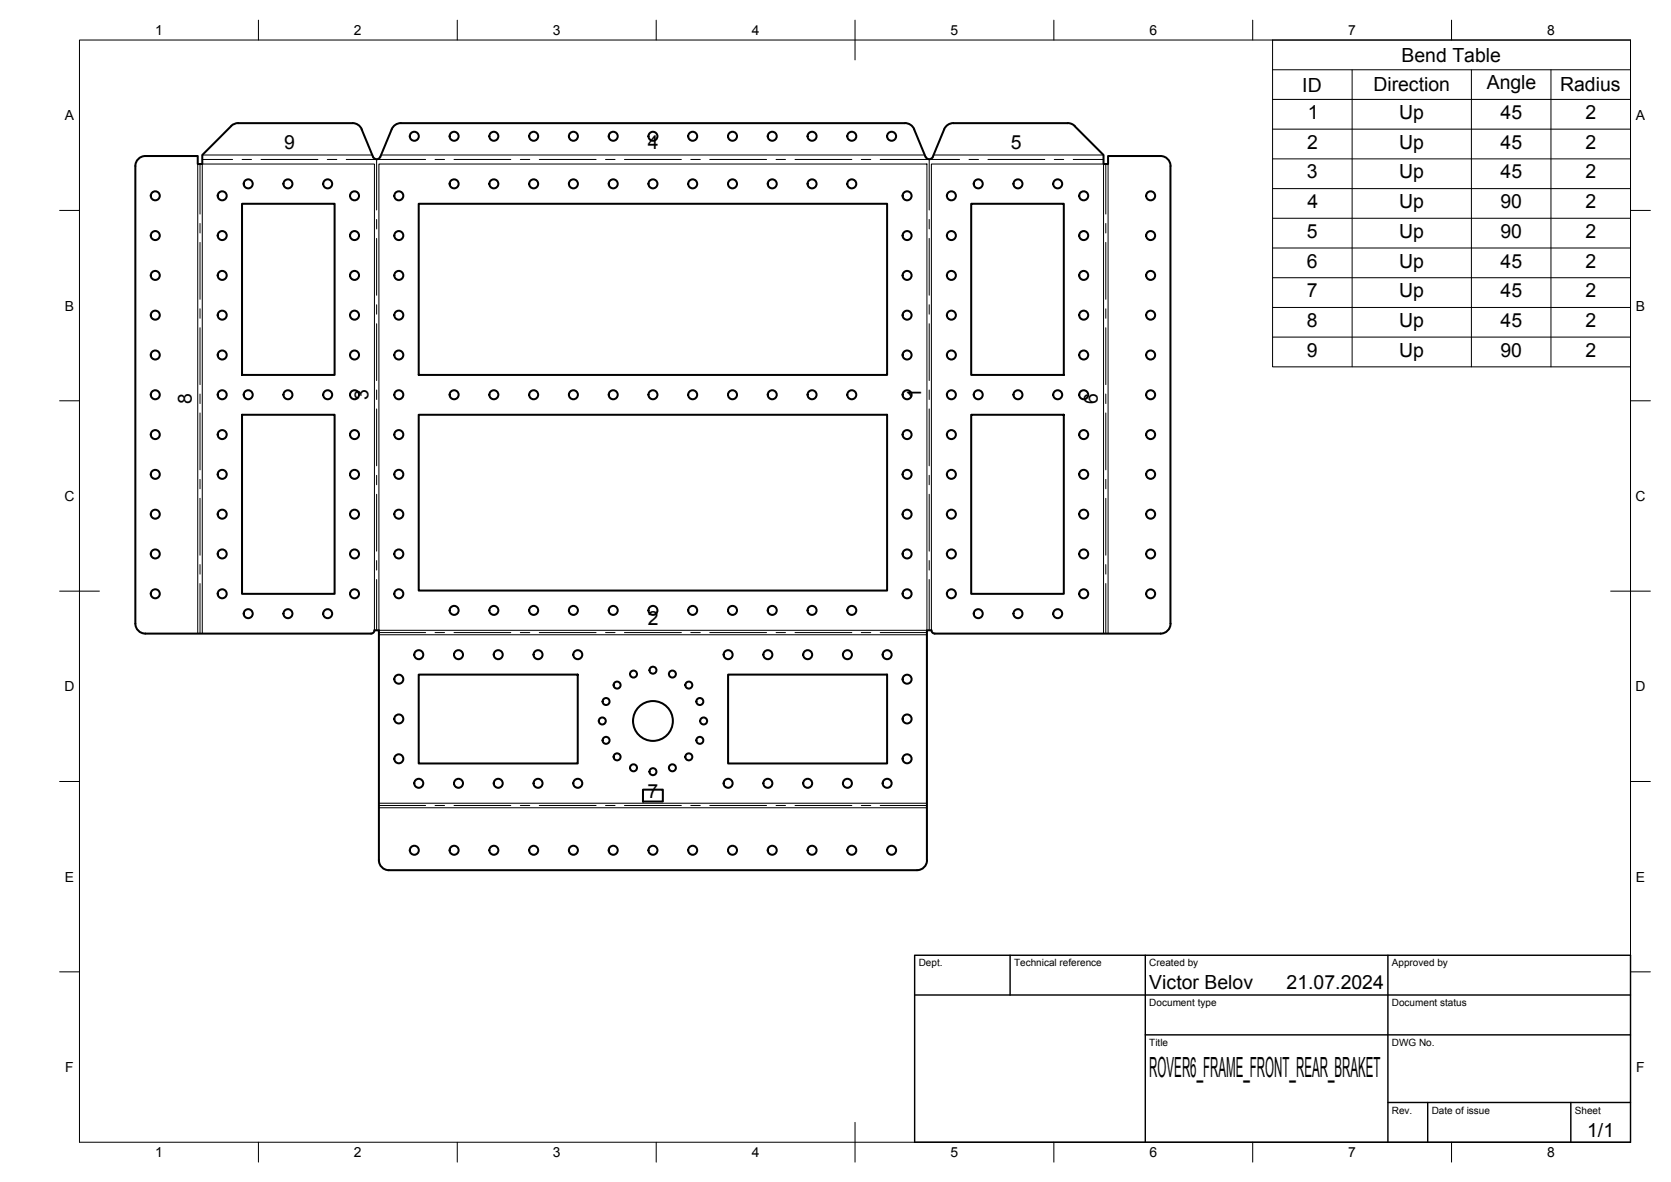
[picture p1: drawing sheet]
<svg xmlns="http://www.w3.org/2000/svg" width="420mm" height="297mm" viewBox="0 0 420 297" stroke-linecap="round" stroke-linejoin="round" font-family="sans-serif">
<!-- layer: Visible -->
<g fill="none" stroke="#000" stroke-width=".51">
<path d="M100.8 31l126.8-.1a2.43 2.43 0 0 1 2.2 1.6l2.9 6.9a1.01 1.01 0 0 0 .9 .6 1.01 1.01 0 0 0 1-.6M100.8 30.9a2.49 2.49 0 0 0-2.3 1.6l-2.9 6.9a1.01 1.01 0 0 1-.9 .6 1.01 1.01 0 0 1-.9-.6l-2.9-6.9a2.43 2.43 0 0 0-2.3-1.6l-29.1 .1-1.4 .7-7.2 7.3v2.2h-1.2v-2h-13.2a2.51 2.51 0 0 0-2.5 2.5v115a2.51 2.51 0 0 0 2.5 2.5h56.8a.84 .84 0 0 0 .8-.8h1.2v57.8a2.51 2.51 0 0 0 2.5 2.5M239.7 31h29.2l1 .4 7.6 7.6v2.2h1.1v-2h13.2a2.48 2.48 0 0 1 2.5 2.5v115a2.51 2.51 0 0 1-2.5 2.5h-56.8a.87 .87 0 0 1-.8-.8h-1.1v57.8a2.51 2.51 0 0 1-2.5 2.5h-132.8M239.7 30.9a2.51 2.51 0 0 0-2.3 1.6l-2.9 6.9M60.9 51.2h23.2v43h-23.2zM105.3 51.2h117.8v43h-117.8zM244.2 51.2h23.3v43h-23.3zM60.9 104.2h23.2v45h-23.2zM105.3 104.2h117.8v44.2h-117.8zM244.2 104.2h23.3v45h-23.3zM105.3 169.5h40v22.4h-40zM183.1 169.5h40v22.4h-40z"/>
<path d="M161.7 198.4h5v3h-5z"/>
<circle cx="104.2" cy="34.2" r="1.13"/>
<circle cx="114.2" cy="34.2" r="1.13"/>
<circle cx="124.2" cy="34.2" r="1.13"/>
<circle cx="134.2" cy="34.2" r="1.13"/>
<circle cx="144.2" cy="34.2" r="1.13"/>
<circle cx="154.2" cy="34.2" r="1.13"/>
<circle cx="164.2" cy="34.2" r="1.13"/>
<circle cx="174.2" cy="34.2" r="1.13"/>
<circle cx="184.2" cy="34.2" r="1.13"/>
<circle cx="194.2" cy="34.2" r="1.13"/>
<circle cx="204.2" cy="34.2" r="1.13"/>
<circle cx="214.2" cy="34.2" r="1.13"/>
<circle cx="224.2" cy="34.2" r="1.13"/>
<circle cx="39" cy="59.2" r="1.13"/>
<circle cx="39" cy="49.2" r="1.13"/>
<circle cx="55.9" cy="59.2" r="1.13"/>
<circle cx="55.9" cy="49.2" r="1.13"/>
<circle cx="62.4" cy="46.2" r="1.13"/>
<circle cx="72.4" cy="46.2" r="1.13"/>
<circle cx="82.4" cy="46.2" r="1.13"/>
<circle cx="89.1" cy="59.2" r="1.13"/>
<circle cx="89.1" cy="49.2" r="1.13"/>
<circle cx="100.3" cy="49.2" r="1.13"/>
<circle cx="100.3" cy="59.2" r="1.13"/>
<circle cx="114.2" cy="46.2" r="1.13"/>
<circle cx="124.2" cy="46.2" r="1.13"/>
<circle cx="134.2" cy="46.2" r="1.13"/>
<circle cx="144.2" cy="46.2" r="1.13"/>
<circle cx="154.2" cy="46.2" r="1.13"/>
<circle cx="164.2" cy="46.2" r="1.13"/>
<circle cx="174.2" cy="46.2" r="1.13"/>
<circle cx="184.2" cy="46.2" r="1.13"/>
<circle cx="194.2" cy="46.2" r="1.13"/>
<circle cx="204.2" cy="46.2" r="1.13"/>
<circle cx="214.2" cy="46.2" r="1.13"/>
<circle cx="228.1" cy="59.2" r="1.13"/>
<circle cx="228.1" cy="49.2" r="1.13"/>
<circle cx="239.2" cy="49.2" r="1.13"/>
<circle cx="239.2" cy="59.2" r="1.13"/>
<circle cx="246" cy="46.2" r="1.13"/>
<circle cx="256" cy="46.2" r="1.13"/>
<circle cx="265.9" cy="46.2" r="1.13"/>
<circle cx="272.5" cy="49.2" r="1.13"/>
<circle cx="272.5" cy="59.2" r="1.13"/>
<circle cx="289.3" cy="49.2" r="1.13"/>
<circle cx="289.3" cy="59.2" r="1.13"/>
<circle cx="39" cy="69.2" r="1.13"/>
<circle cx="39" cy="79.2" r="1.13"/>
<circle cx="55.9" cy="69.2" r="1.13"/>
<circle cx="55.9" cy="79.2" r="1.13"/>
<circle cx="89.1" cy="69.2" r="1.13"/>
<circle cx="89.1" cy="79.2" r="1.13"/>
<circle cx="100.3" cy="79.2" r="1.13"/>
<circle cx="100.3" cy="69.2" r="1.13"/>
<circle cx="228.1" cy="69.2" r="1.13"/>
<circle cx="228.1" cy="79.2" r="1.13"/>
<circle cx="239.2" cy="69.2" r="1.13"/>
<circle cx="239.2" cy="79.2" r="1.13"/>
<circle cx="272.5" cy="79.2" r="1.13"/>
<circle cx="272.5" cy="69.2" r="1.13"/>
<circle cx="289.3" cy="69.2" r="1.13"/>
<circle cx="289.3" cy="79.2" r="1.13"/>
<circle cx="39" cy="99.2" r="1.13"/>
<circle cx="39" cy="89.2" r="1.13"/>
<circle cx="55.9" cy="99.2" r="1.13"/>
<circle cx="55.9" cy="89.2" r="1.13"/>
<circle cx="62.4" cy="99.2" r="1.13"/>
<circle cx="72.4" cy="99.2" r="1.13"/>
<circle cx="82.4" cy="99.2" r="1.13"/>
<circle cx="89.1" cy="89.2" r="1.13"/>
<circle cx="89.1" cy="99.2" r="1.13"/>
<circle cx="100.3" cy="89.2" r="1.13"/>
<circle cx="100.3" cy="99.2" r="1.13"/>
<circle cx="114.2" cy="99.2" r="1.13"/>
<circle cx="124.2" cy="99.2" r="1.13"/>
<circle cx="134.2" cy="99.2" r="1.13"/>
<circle cx="144.2" cy="99.2" r="1.13"/>
<circle cx="154.2" cy="99.2" r="1.13"/>
<circle cx="164.2" cy="99.2" r="1.13"/>
<circle cx="174.2" cy="99.2" r="1.13"/>
<circle cx="184.2" cy="99.2" r="1.13"/>
<circle cx="194.2" cy="99.2" r="1.13"/>
<circle cx="204.2" cy="99.2" r="1.13"/>
<circle cx="214.2" cy="99.2" r="1.13"/>
<circle cx="228.1" cy="89.2" r="1.13"/>
<circle cx="228.1" cy="99.2" r="1.13"/>
<circle cx="239.2" cy="89.2" r="1.13"/>
<circle cx="239.2" cy="99.2" r="1.13"/>
<circle cx="246" cy="99.2" r="1.13"/>
<circle cx="256" cy="99.2" r="1.13"/>
<circle cx="265.9" cy="99.2" r="1.13"/>
<circle cx="272.5" cy="89.2" r="1.13"/>
<circle cx="272.5" cy="99.2" r="1.13"/>
<circle cx="289.3" cy="99.2" r="1.13"/>
<circle cx="289.3" cy="89.2" r="1.13"/>
<circle cx="39" cy="119.2" r="1.13"/>
<circle cx="39" cy="109.2" r="1.13"/>
<circle cx="55.9" cy="119.2" r="1.13"/>
<circle cx="55.9" cy="109.2" r="1.13"/>
<circle cx="89.1" cy="119.2" r="1.13"/>
<circle cx="89.1" cy="109.2" r="1.13"/>
<circle cx="100.3" cy="109.2" r="1.13"/>
<circle cx="100.3" cy="119.2" r="1.13"/>
<circle cx="228.1" cy="119.2" r="1.13"/>
<circle cx="228.1" cy="109.2" r="1.13"/>
<circle cx="239.2" cy="109.2" r="1.13"/>
<circle cx="239.2" cy="119.2" r="1.13"/>
<circle cx="272.5" cy="109.2" r="1.13"/>
<circle cx="272.5" cy="119.2" r="1.13"/>
<circle cx="289.3" cy="119.2" r="1.13"/>
<circle cx="289.3" cy="109.2" r="1.13"/>
<circle cx="39" cy="129.2" r="1.13"/>
<circle cx="39" cy="139.2" r="1.13"/>
<circle cx="55.9" cy="129.2" r="1.13"/>
<circle cx="55.9" cy="139.2" r="1.13"/>
<circle cx="89.1" cy="129.2" r="1.13"/>
<circle cx="89.1" cy="139.2" r="1.13"/>
<circle cx="100.3" cy="129.2" r="1.13"/>
<circle cx="100.3" cy="139.2" r="1.13"/>
<circle cx="228.1" cy="129.2" r="1.13"/>
<circle cx="228.1" cy="139.2" r="1.13"/>
<circle cx="239.2" cy="129.2" r="1.13"/>
<circle cx="239.2" cy="139.2" r="1.13"/>
<circle cx="272.5" cy="129.2" r="1.13"/>
<circle cx="272.5" cy="139.2" r="1.13"/>
<circle cx="289.3" cy="129.2" r="1.13"/>
<circle cx="289.3" cy="139.2" r="1.13"/>
<circle cx="39" cy="149.2" r="1.13"/>
<circle cx="55.9" cy="149.2" r="1.13"/>
<circle cx="62.4" cy="154.2" r="1.13"/>
<circle cx="72.4" cy="154.2" r="1.13"/>
<circle cx="82.4" cy="154.2" r="1.13"/>
<circle cx="89.1" cy="149.2" r="1.13"/>
<circle cx="100.3" cy="149.2" r="1.13"/>
<circle cx="114.2" cy="153.4" r="1.13"/>
<circle cx="124.2" cy="153.4" r="1.13"/>
<circle cx="134.2" cy="153.4" r="1.13"/>
<circle cx="144.2" cy="153.4" r="1.13"/>
<circle cx="154.2" cy="153.4" r="1.13"/>
<circle cx="164.2" cy="153.4" r="1.13"/>
<circle cx="174.2" cy="153.4" r="1.13"/>
<circle cx="184.2" cy="153.4" r="1.13"/>
<circle cx="194.2" cy="153.4" r="1.13"/>
<circle cx="204.2" cy="153.4" r="1.13"/>
<circle cx="214.2" cy="153.4" r="1.13"/>
<circle cx="228.1" cy="149.2" r="1.13"/>
<circle cx="239.2" cy="149.2" r="1.13"/>
<circle cx="246" cy="154.2" r="1.13"/>
<circle cx="256" cy="154.2" r="1.13"/>
<circle cx="265.9" cy="154.2" r="1.13"/>
<circle cx="272.5" cy="149.2" r="1.13"/>
<circle cx="289.3" cy="149.2" r="1.13"/>
<circle cx="100.3" cy="170.7" r="1.13"/>
<circle cx="105.3" cy="164.5" r="1.13"/>
<circle cx="115.3" cy="164.5" r="1.13"/>
<circle cx="125.3" cy="164.5" r="1.13"/>
<circle cx="135.3" cy="164.5" r="1.13"/>
<circle cx="145.3" cy="164.5" r="1.13"/>
<circle cx="152.4" cy="176.3" r=".88"/>
<circle cx="155.2" cy="172.2" r=".88"/>
<circle cx="159.3" cy="169.4" r=".88"/>
<circle cx="164.2" cy="168.4" r=".88"/>
<circle cx="169.1" cy="169.4" r=".88"/>
<circle cx="173.2" cy="172.2" r=".88"/>
<circle cx="176" cy="176.3" r=".88"/>
<circle cx="183.1" cy="164.5" r="1.13"/>
<circle cx="193.1" cy="164.5" r="1.13"/>
<circle cx="203.1" cy="164.5" r="1.13"/>
<circle cx="213.1" cy="164.5" r="1.13"/>
<circle cx="223.1" cy="164.5" r="1.13"/>
<circle cx="228.1" cy="170.7" r="1.13"/>
<circle cx="100.3" cy="180.7" r="1.13"/>
<circle cx="100.3" cy="190.7" r="1.13"/>
<circle cx="105.3" cy="196.8" r="1.13"/>
<circle cx="115.3" cy="196.8" r="1.13"/>
<circle cx="125.3" cy="196.8" r="1.13"/>
<circle cx="135.3" cy="196.8" r="1.13"/>
<circle cx="145.3" cy="196.8" r="1.13"/>
<circle cx="151.4" cy="181.2" r=".88"/>
<circle cx="152.4" cy="186.1" r=".88"/>
<circle cx="155.2" cy="190.2" r=".88"/>
<circle cx="159.3" cy="193" r=".88"/>
<circle cx="164.2" cy="193.9" r=".88"/>
<circle cx="164.2" cy="181.2" r="5"/>
<circle cx="169.1" cy="193" r=".88"/>
<circle cx="173.2" cy="190.2" r=".88"/>
<circle cx="176" cy="186.1" r=".88"/>
<circle cx="176.9" cy="181.2" r=".88"/>
<circle cx="183.1" cy="196.8" r="1.13"/>
<circle cx="193.1" cy="196.8" r="1.13"/>
<circle cx="203.1" cy="196.8" r="1.13"/>
<circle cx="213.1" cy="196.8" r="1.13"/>
<circle cx="223.1" cy="196.8" r="1.13"/>
<circle cx="228.1" cy="190.7" r="1.13"/>
<circle cx="228.1" cy="180.7" r="1.13"/>
<circle cx="104.2" cy="213.7" r="1.13"/>
<circle cx="114.2" cy="213.7" r="1.13"/>
<circle cx="124.2" cy="213.7" r="1.13"/>
<circle cx="134.2" cy="213.7" r="1.13"/>
<circle cx="144.2" cy="213.7" r="1.13"/>
<circle cx="154.2" cy="213.7" r="1.13"/>
<circle cx="164.2" cy="213.7" r="1.13"/>
<circle cx="174.2" cy="213.7" r="1.13"/>
<circle cx="184.2" cy="213.7" r="1.13"/>
<circle cx="194.2" cy="213.7" r="1.13"/>
<circle cx="204.2" cy="213.7" r="1.13"/>
<circle cx="214.2" cy="213.7" r="1.13"/>
<circle cx="224.2" cy="213.7" r="1.13"/>
</g>
<!-- layer: Bend Center -->
<g fill="none" stroke="#000" stroke-width=".25">
<path d="M50.3 41.2v12.6M50.3 56.2v2.4M50.9 40.1h7.6M60.9 40.1h2.3M65.6 40.1h14.3M82.3 40.1h2.4M87.1 40.1h19.9M94.7 40v12.8M94.7 55.1v2.4M94.7 59.9v14.3M109.4 40.1h2.4M114.2 40.1h14.2"/>
<path d="M130.8 40.1h2.4M135.6 40.1h14.3M152.3 40.1h2.3M157 40.1h14.3M173.7 40.1h2.4M178.5 40.1h14.2M195.1 40.1h2.4M199.9 40.1h14.3M216.6 40.1h2.3M221.3 40.1h20M233.6 40v12.8M233.6 55.1v2.4"/>
<path d="M233.6 59.9v14.3M243.6 40.1h2.4M248.4 40.1h14.3M265.1 40.1h2.4M269.9 40.1h7.6M278 41.2v12.6M278 56.2v2.4M50.3 60.9v14.3M50.3 77.6v2.4M94.7 76.6v2.4M233.6 76.6v2.4M278 60.9v14.3"/>
<path d="M278 77.6v2.4M50.3 82.4v14.3M50.3 99v2.4M94.7 81.4v14.2M94.7 98v2.4M233.6 81.4v14.2M233.6 98v2.4M278 82.4v14.3M278 99v2.4M50.3 103.8v14.3M94.7 102.8v14.3M94.7 119.5v2.3"/>
<path d="M233.6 102.8v14.3M233.6 119.5v2.3M278 103.8v14.3M50.3 120.5v2.3M50.3 125.2v14.3M94.7 124.2v14.3M233.6 124.2v14.3M278 120.5v2.3M278 125.2v14.3M50.3 141.9v2.4M50.3 146.6v12.6M94.7 140.9v2.4"/>
<path d="M94.7 145.6v12.8M95.3 159h11.7M109.4 159h2.4M114.2 159h14.2M130.8 159h2.4M135.6 159h14.3M152.3 159h2.3M157 159h14.3M173.7 159h2.4M178.5 159h14.2M195.1 159h2.4M199.9 159h14.3"/>
<path d="M216.6 159h2.3M221.3 159h11.8M233.6 140.9v2.4M233.6 145.6v12.8M278 141.9v2.4M278 146.6v12.6M95.3 202.4h11.7M109.4 202.4h2.4M114.2 202.4h14.2M130.8 202.4h2.4M135.6 202.4h14.3M152.3 202.4h2.3"/>
<path d="M157 202.4h14.3M173.7 202.4h2.4M178.5 202.4h14.2M195.1 202.4h2.4M199.9 202.4h14.3M216.6 202.4h2.3M221.3 202.4h11.8"/>
</g>
<!-- layer: Visible Narrow -->
<path d="M50.9 39h42.7M95.8 39h136.7M234.7 39h42.8M49.7 41.2v118M95.3 41.2h137.8v117.2h-137.8zM278.6 41.2v118M94.1 158.4v-117.2h-43.2v118M95.3 159.5h137.8M234.2 158.4v-117.2h43.3v118M95.3 203h137.8M95.3 201.9h137.8" fill="none" stroke="#000" stroke-width=".25"/>
<!-- layer: BORDER -->
<g fill="none" stroke="#000" stroke-width=".25">
<path d="M20 10.1h390v276.9h-390zM65 5.1v5M115 5.1v5M165 5.1v5M215 5.1v10M265 5.1v5M315 5.1v5M365 5.1v5M15 52.9h5M410 52.9h5M15 100.7h5M410 100.7h5"/>
<path d="M15 148.6h10M405 148.6h10M15 196.4h5M410 196.4h5M15 244.2h5M410 244.2h5M65 287v5M115 287v5M165 287v5M215 282.1v9.9M265 287v5M315 287v5"/>
<path d="M365 287v5"/>
</g>
<!-- layer: TITLEBLOCK -->
<path d="M230 240.1h180v46.9h-180zM230 250h180M254 240.1v9.9M288 240.1v46.9M349 240.1v46.9M288 260.1h122M349 277.1h61M359 277.1v9.9M395 277.1v9.9" fill="none" stroke="#000" stroke-width=".36"/>
<!-- layer: Bend Tables -->
<g fill="none" stroke="#000" stroke-width=".25">
<path d="M320 10.1h90v82.1h-90zM320 17.5h90M340 17.5v74.7M370 17.5v74.7M390 17.5v74.7M320 25h90M320 32.5h90M320 39.9h90M320 47.4h90M320 54.8h90M320 62.3h90M320 69.8h90"/>
<path d="M320 77.3h90M320 84.7h90"/>
</g>
<text font-size="7" x="289" y="270.6">ROVER6_FRAME_FRONT_REAR_BRAKET</text>
<g font-size="4.9">
<text x="352.4" y="15.5">Bend Table</text>
<text x="327.4" y="23">ID</text>
<text x="345.3" y="23">Direction</text>
<text x="373.8" y="22.5">Angle</text>
<text x="392.3" y="23">Radius</text>
<text x="328.8" y="29.9">1</text>
<text x="351.8" y="29.9">Up</text>
<text x="377.3" y="29.9">45</text>
<text x="398.7" y="29.9">2</text>
<text x="71.4" y="37.5">9</text>
<text x="162.9" y="37.6">4</text>
<text x="254.2" y="37.5">5</text>
<text x="328.7" y="37.4">2</text>
<text x="351.8" y="37.4">Up</text>
<text x="377.3" y="37.4">45</text>
<text x="398.7" y="37.4">2</text>
<text x="328.6" y="44.8">3</text>
<text x="351.8" y="44.8">Up</text>
<text x="377.3" y="44.8">45</text>
<text x="398.7" y="44.8">2</text>
<text x="328.7" y="52.3">4</text>
<text x="351.8" y="52.3">Up</text>
<text x="377.3" y="52.3">90</text>
<text x="398.7" y="52.3">2</text>
<text x="328.6" y="59.8">5</text>
<text x="351.8" y="59.8">Up</text>
<text x="377.3" y="59.8">90</text>
<text x="398.7" y="59.8">2</text>
<text x="328.6" y="67.2">6</text>
<text x="351.8" y="67.2">Up</text>
<text x="377.3" y="67.2">45</text>
<text x="398.7" y="67.2">2</text>
<text x="328.6" y="74.7">7</text>
<text x="351.8" y="74.7">Up</text>
<text x="377.3" y="74.7">45</text>
<text x="398.7" y="74.7">2</text>
<text x="328.6" y="82.2">8</text>
<text x="351.8" y="82.2">Up</text>
<text x="377.3" y="82.2">45</text>
<text x="398.7" y="82.2">2</text>
<text x="328.6" y="89.6">9</text>
<text x="351.8" y="89.6">Up</text>
<text x="377.3" y="89.6">90</text>
<text x="398.7" y="89.6">2</text>
<text x="48.3" y="101.6" transform="rotate(-90 48.3 101.6)">8</text>
<text x="92.7" y="100.5" transform="rotate(-90 92.7 100.5)">3</text>
<text x="231.6" y="100.4" transform="rotate(-90 231.6 100.4)">1</text>
<text x="276" y="101.6" transform="rotate(-90 276 101.6)">6</text>
<text x="162.9" y="157">2</text>
<text x="162.8" y="200.5">7</text>
<text x="289" y="248.5">Victor Belov</text>
<text x="323.5" y="248.5">21.07.2024</text>
<text x="399.1" y="285.7">1/1</text>
</g>
<g font-size="3.5">
<text x="39" y="8.8">1</text>
<text x="89" y="8.8">2</text>
<text x="139" y="8.8">3</text>
<text x="189" y="8.8">4</text>
<text x="239" y="8.8">5</text>
<text x="289" y="8.8">6</text>
<text x="339" y="8.8">7</text>
<text x="389" y="8.8">8</text>
<text x="16.3" y="30.2">A</text>
<text x="411.3" y="30.2">A</text>
<text x="16.3" y="78">B</text>
<text x="411.3" y="78">B</text>
<text x="16.2" y="125.9">C</text>
<text x="411.2" y="125.9">C</text>
<text x="16.2" y="173.7">D</text>
<text x="411.2" y="173.7">D</text>
<text x="16.3" y="221.6">E</text>
<text x="411.3" y="221.6">E</text>
<text x="16.4" y="269.4">F</text>
<text x="411.4" y="269.4">F</text>
<text x="39" y="290.8">1</text>
<text x="89" y="290.8">2</text>
<text x="139" y="290.8">3</text>
<text x="189" y="290.8">4</text>
<text x="239" y="290.8">5</text>
<text x="289" y="290.8">6</text>
<text x="339" y="290.8">7</text>
<text x="389" y="290.8">8</text>
</g>
<g font-size="2.5">
<text x="231" y="242.9">Dept.</text>
<text x="255" y="242.9">Technical reference</text>
<text x="289" y="242.9">Created by</text>
<text x="350" y="242.9">Approved by</text>
<text x="289" y="252.8">Document type</text>
<text x="350" y="252.8">Document status</text>
<text x="289" y="262.9">Title</text>
<text x="350" y="262.9">DWG No.</text>
<text x="350" y="279.9">Rev.</text>
<text x="360" y="279.9">Date of issue</text>
<text x="396" y="279.9">Sheet</text>
</g>
</svg>
